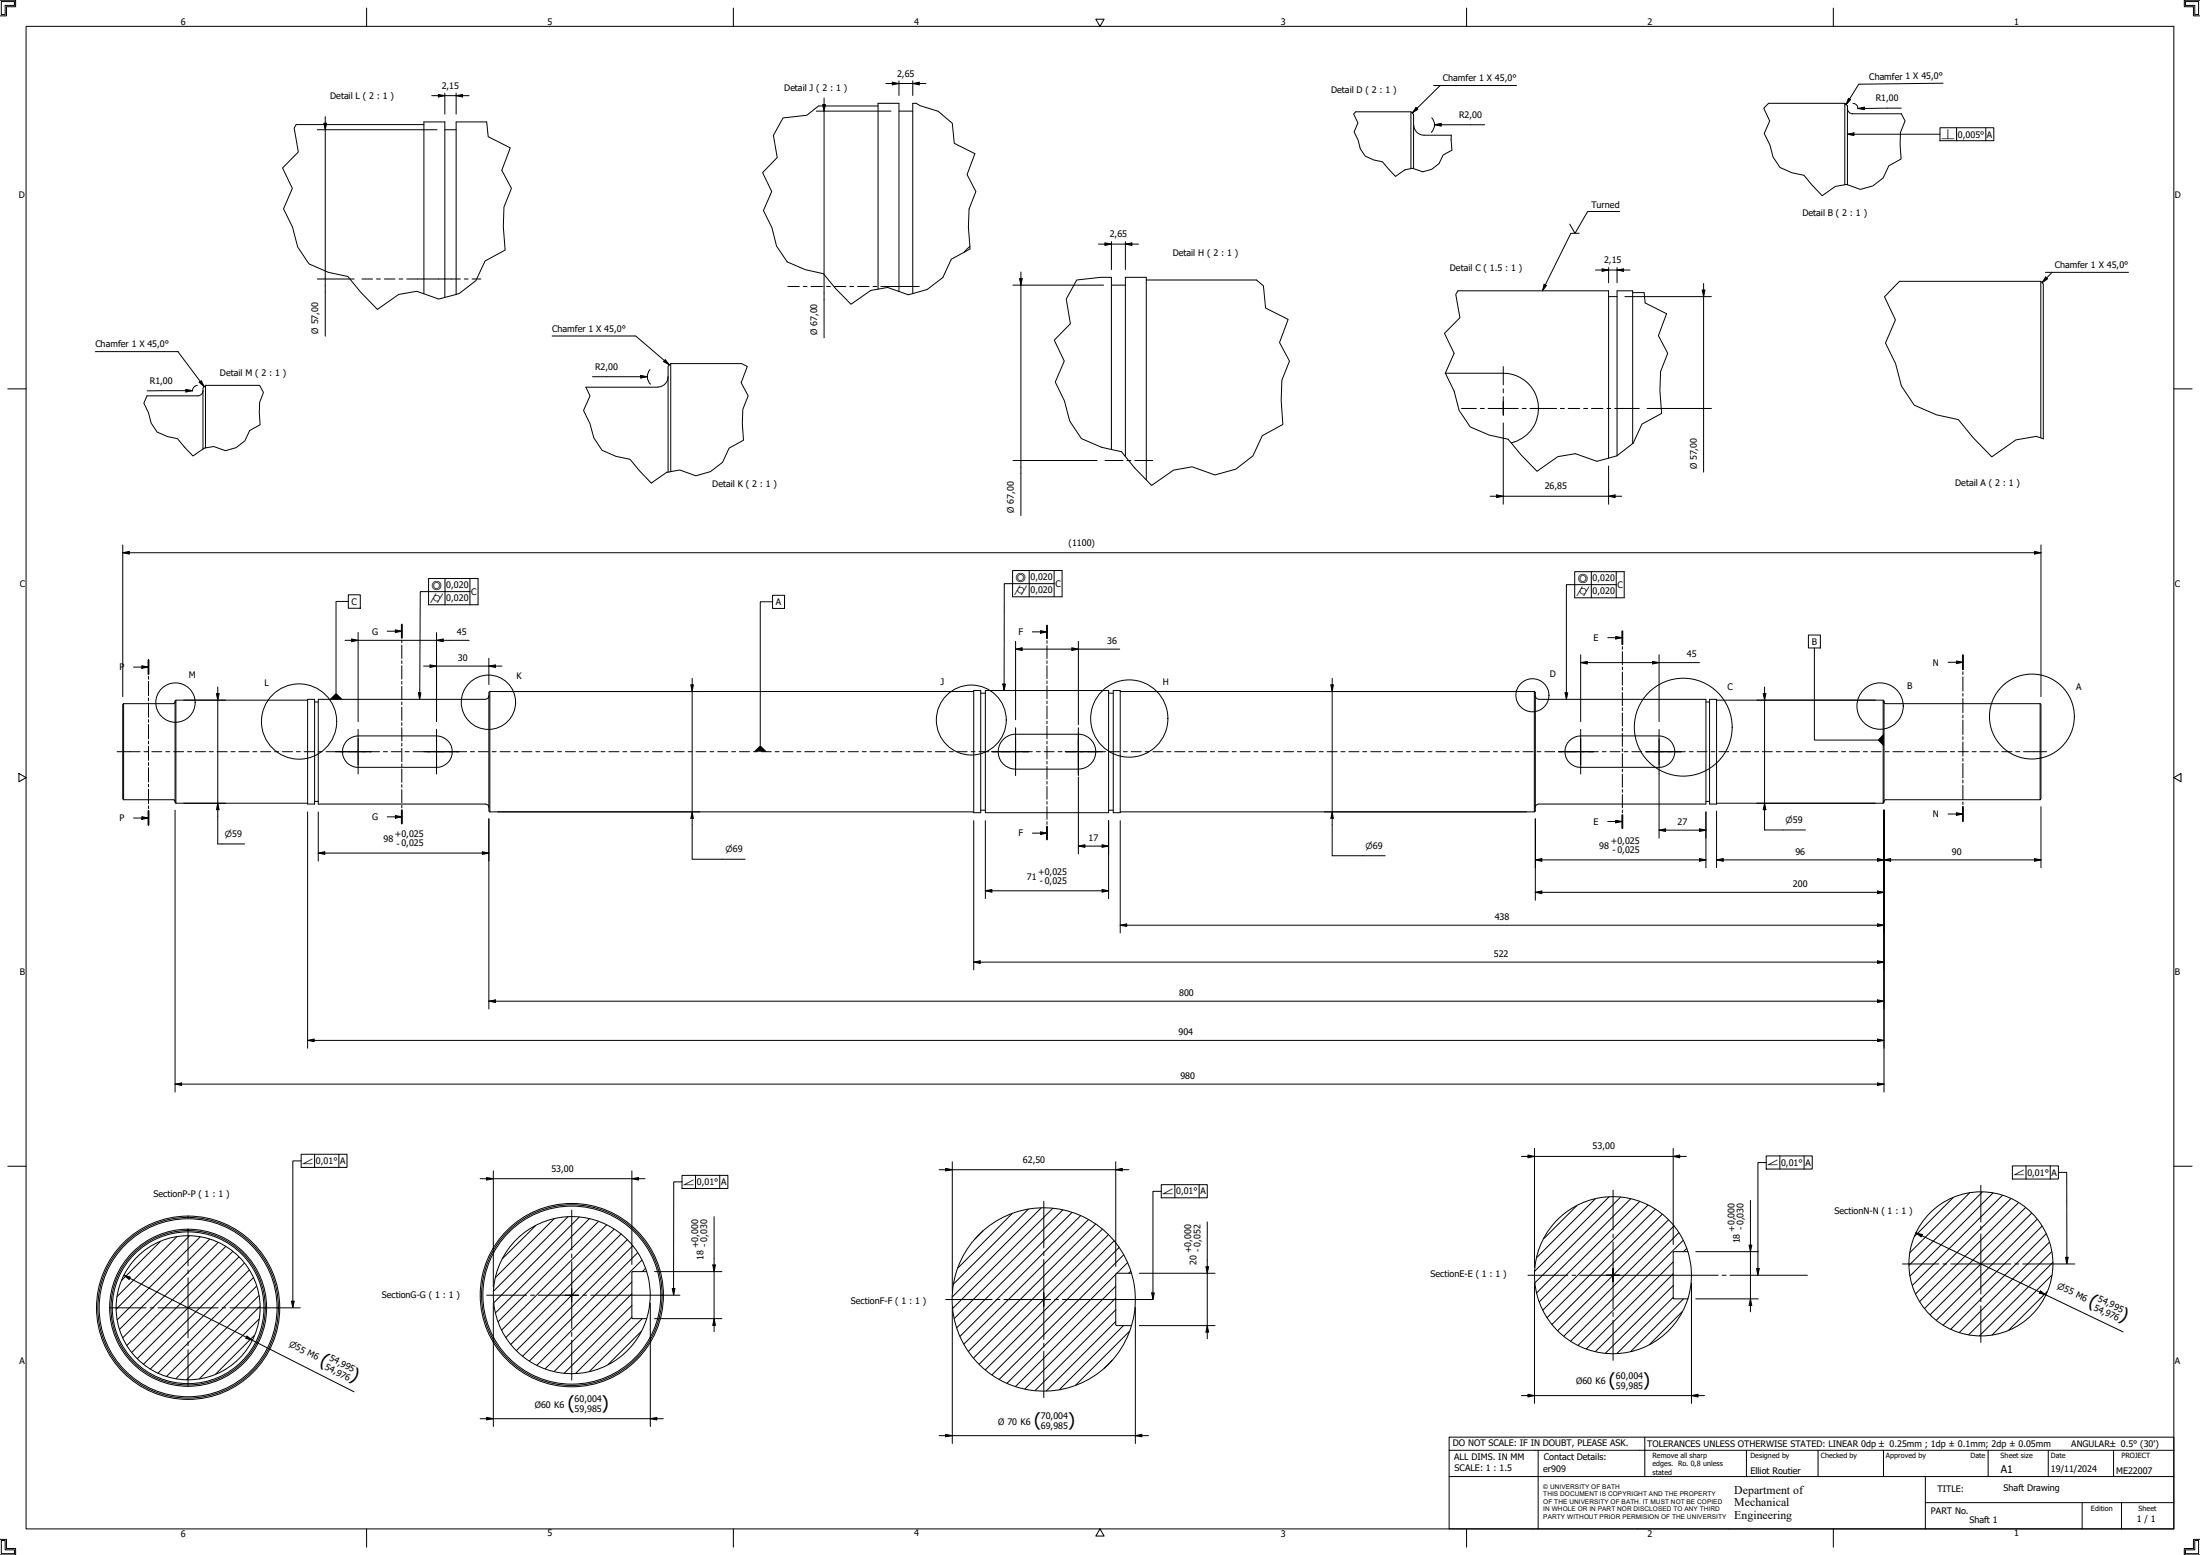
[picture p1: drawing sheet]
<svg xmlns="http://www.w3.org/2000/svg" width="841mm" height="594mm" viewBox="0 0 841 594" stroke-linecap="round" stroke-linejoin="round" font-family="sans-serif">
<!-- layer: Hatch (ISO) -->
<g fill="none" stroke="#000" stroke-width=".38">
<path d="M609.9 458l-22.5 22.5M615.1 457.2l-28.4 28.5M619.5 457.4l-32.7 32.7M623.4 458l-36 35.9M626.8 459l-38.3 38.4M746.6 457.6l-14.7 14.7M752.9 455.8l-22.8 22.8M757.7 455.5l-27.9 27.9M761.9 455.8l-31.7 31.7M765.5 456.7l-34.4 34.4M768.7 457.9l-36.4 36.4M771.7 459.5l-37.8 37.7"/>
<path d="M61.3 474.3l-14.8 14.8M67.6 472.5l-22.8 22.8M72.4 472.2l-28 28M76.5 472.5l-31.7 31.7M80.1 473.4l-34.4 34.4M83.4 474.7l-36.5 36.4M86.3 476.2l-37.8 37.8M89 478.1l-38.6 38.6M204.7 468.3l-12.7 12.6M211.8 465.6l-22.4 22.4M217.1 464.9l-28.4 28.4M221.4 465l-32.6 32.7"/>
<path d="M225.3 465.6l-35.9 36M228.8 466.6l-38.4 38.4M231.9 468l-40.1 40.2M234.8 469.6l-41.4 41.4M237.4 471.5l-42.1 42.1M239.8 473.6l-42.4 42.4M241.9 476l-42.1 42.1M243.8 478.6l-41.4 41.4M375.8 470.3l-3 3M386.9 463.6l-20.6 20.7M393.1 461.9l-28.5 28.6M398 461.5l-34 34"/>
<path d="M402.4 461.7l-38.2 38.1M406.3 462.3l-41.5 41.4M409.8 463.2l-44 44.1M413.1 464.5l-46.1 46M416.1 465.9l-47.6 47.6M418.8 467.6l-48.6 48.7M421.4 469.6l-49.2 49.2M423.7 471.7l-49.4 49.5M425.9 474.1l-49.2 49.2M427.8 476.6l-48.6 48.6M429.6 479.4l-47.6 47.6M602.7 460.7l-12.6 12.6"/>
<path d="M630 460.4l-40.2 40.1M632.8 462l-41.4 41.4M635.4 463.9l-42.1 42.1M637.9 466l-42.5 42.4M640 468.3l-42.2 42.2M641.8 471l-41.4 41.4M643.4 473.9l-40.2 40.1M644.8 477l-1.2 1.2M774.3 461.4l-38.6 38.5M776.7 463.5l-38.9 38.8M778.8 465.8l-38.6 38.6M780.6 468.5l-37.8 37.8"/>
<path d="M782.2 471.4l-36.5 36.4M783.4 474.6l-34.4 34.5M784.3 478.3l-31.7 31.6M91.3 480.2l-38.8 38.9M93.4 482.6l-38.5 38.6M95.2 485.2l-37.7 37.8M96.8 488.2l-36.4 36.4M98 491.4l-34.4 34.5M98.9 495l-31.7 31.7M99.4 499.1l-28 28M241.6 498.8l-25.9 25.8M241.6 494.3l-29.8 29.7"/>
<path d="M241.6 489.7l-33.2 33.3M245.4 481.4l-40.2 40.2M246.8 484.6l-1.2 1.2M426.5 495.9l-34.7 34.7M426.5 491.4l-38.3 38.3M426.5 486.9l-41.6 41.6M431 482.4l-4 4M432.2 485.7l-.7 .7M639.6 495.7l-21.5 21.4M639.6 491.1l-25.9 25.9M639.6 486.6l-29.7 29.8M639.6 482.1l-33.2 33.2"/>
<path d="M643.6 496.2l-20.2 20.2M782.6 493.4l-14.8 14.8M784.4 487.2l-22.8 22.8M784.7 482.3l-28 28M97.2 510.2l-14.7 14.7M99 504l-22.8 22.8M241.6 503.2l-21.6 21.5M245.1 508.7l-12.6 12.6M245.5 503.8l-20.2 20.2M425.1 519.7l-3 3.1M426.5 504.9l-26.5 26.5M426.5 500.4l-30.8 30.9"/>
<path d="M429.5 506.4l-24.6 24.6M431.8 508.6l-20.6 20.6M643.1 501.1l-12.6 12.7"/>
</g>
<!-- layer: Visible (ISO) -->
<g fill="none" stroke="#000" stroke-width=".38">
<path d="M350.2 39.5h-1.3v72.7M676.1 39.5h29.1M113.2 47.6h48.9M170.1 49.6h4.3M186.1 46.6h-11.7v65.9M312.9 40.5h22.8M343.7 42.5h5.2M518.3 42.7h21.1l1 1v20.7M539.4 42.7v21.7M540.4 47.7a4 4 0 0 0 4 4h10.4M706.2 41.5l.6 1.4 1.4 .6M708.2 43.5h18.6"/>
<path d="M705.2 70.6v-31.1l1 1v30.1M370.8 94.1l-2.3 2.3M162.1 112.2v-65.6h8v67M335.7 110.5v-71h8v71.9M420.8 106h4.1v65.7M424.9 108.9h5.3M438.2 107h42.1M557.3 111.1h57.6v63.9M614.9 113.3h3.3M624.1 111.8h4.4M726.1 107.5h54.1l.9 1v59.2M780.2 107.5v59.8"/>
<path d="M256.4 138.9v41.3M283.5 138.9h-27.1l-1 1v40.5M77.6 149.2l-.6 1.4-1.4 .6h-19.4M78.5 147.2v23.9M99.3 147.2h-20.8l-.9 1v23.3M224 147.9h27.4M255.4 143.9a4 4 0 0 1-4 4M552.5 142.6h22.2a13.5 13.5 0 0 1 13.4 11.9 13.5 13.5 0 0 1-10.4 14.7M430.2 174.4v-68.4h8v77.4M624.1 169.5v-58.4h-5.9v63M47.2 268.8l-.3 .3v36.1l.3 .3M47.2 268.8v36.7"/>
<path d="M66.9 267.8l.3-.3v39.4l-.3-.4zM66.9 268.2l-.2 .4-.4 .2h-19.1M67.2 267.5h50.4M117.6 267.2h2.7v40h-2.7zM120.3 268.2h1.4M185.5 267.2h-63.8v40h63.8M186.9 265.8l-.3 .8-1 .5M187.3 264.2l-.4 .3v45.4l.4 .3M187.3 264.2v46M187.3 264.2h184.9M372.2 263.8h2.7v46.7h-2.7zM374.9 264.8h1.8"/>
<path d="M376.7 263.8h47.1v46.7h-47.1zM423.8 264.8h1.8M425.6 263.8h2.6v46.7h-2.6zM428.2 264.2h158.3M586.5 264.2l.4 .3v45.4l-.4 .3zM586.9 265.8l.3 .8 1 .5M588.3 267.2h63.8v40h-63.9l-.7 .2-.6 1.1M652.1 268.2h1.4M653.5 267.2h2.7v40h-2.7zM656.2 267.5h63.7M719.9 267.5l.3 .3v38.7l-.3 .4zM720.2 268.2l.2 .4 .5 .2h59"/>
<path d="M779.9 268.8l.3 .3v36.1l-.3 .3M779.9 268.8v36.7M132.7 282.9a6.6 6.6 0 0 1 4.2-1.8h30a6 6 0 0 1 6 6.1 6 6 0 0 1-6 6h-30a6 6 0 0 1-5.5-3.7 6 6 0 0 1 1.3-6.6zM383.5 282.5a6.3 6.3 0 0 1 4.7-2h24a6.7 6.7 0 0 1 6.7 6.7 6.7 6.7 0 0 1-6.7 6.6h-24a6.7 6.7 0 0 1-6.1-4.1 6.7 6.7 0 0 1 1.4-7.2zM600 282.9a6.3 6.3 0 0 1 4.3-1.8h29.9a6 6 0 0 1 6.1 6.1 6 6 0 0 1-6.1 6h-29.9a6 6 0 0 1-5.6-3.7 6 6 0 0 1 1.3-6.6zM47.2 305.5h19.1l.4 .2 .2 .5M67.2 306.9h50.4M120.3 306.2h1.4M185.6 307.2l1 .5 .3 .8M187.3 310.2h184.9M374.9 309.5h1.8M423.8 309.5h1.8"/>
<path d="M428.2 310.2h158.3M652.1 306.2h1.4M656.2 306.9h63.7M779.9 305.5h-59l-.5 .2-.2 .5M639.6 478.4v17.6M639.6 478.5l.3-.2 5.3-.1a29.8 29.8 0 0 1 0 18M645.2 478.2a30 30 0 0 0-46.1-15.4 30 30 0 0 0 0 48.7 30 30 0 0 0 46.1-15.3M241.6 486.1v17.4M247.2 485.8h-5.4l-.2 .2M247.2 485.8a29.6 29.6 0 0 1 0 18M247.2 485.8a30 30 0 0 0-46.2-15.3 30 30 0 0 0 0 48.6 30 30 0 0 0 46.2-15.3M432.6 486.4h-5.7l-.4 .5v19.2l.4 .3h5.7"/>
<path d="M432.6 486.4a35 35 0 0 1 0 20M432.6 486.4a35 35 0 0 0-53.9-18.5 35 35 0 0 0-.1 57 35 35 0 0 0 54-18.4M639.6 495.9l.3 .3h5.3M241.6 503.6l.2 .2h5.4"/>
<circle cx="71.9" cy="499.6" r="34.5"/>
<circle cx="71.9" cy="499.6" r="34"/>
<circle cx="71.9" cy="499.6" r="29.5"/>
<circle cx="71.9" cy="499.6" r="29"/>
<circle cx="71.9" cy="499.6" r="30"/>
<circle cx="71.9" cy="499.6" r="35"/>
<circle cx="71.9" cy="499.6" r="27.5"/>
<circle cx="218.6" cy="494.8" r="34.5"/>
<circle cx="218.6" cy="494.8" r="34"/>
<circle cx="218.6" cy="494.8" r="35"/>
<circle cx="757.3" cy="482.9" r="27.5"/>
</g>
<!-- layer: Break Line (ISO) -->
<path d="M350.2 39.5l1.7 .9 6.7 2.1 5.4 4.6 .8 7.7 7.9 3.9-3 8 3.4 6.5-2.6 6.7-.3 6.9 .6 8.3-7.1 3.9-3.3 7-5.9 4.6-7.3 2-7.9-2.8-6.4 1.2-7.6 5.2-5.9-6-4.6-5.6-7-1.6-6.9-3-4-6-1.8-7-3.3-6.6 3.2-7.2-3.5-7.3 5.6-5.7-1.4-8.5 3.6-6.6 9.1-1.1 4.5-3.5M676.1 39.5l-1.9 1.9 2.3 4.8-2.1 4.8 2.2 4.3 1.2 4.7 2.7 4 4.5 2 4.6 1 7 7.8 5-3.6 4.3-.7 5.2 1.9 4.9-1.4 3.9-3 2.2-4.7 4.7-2.6-.4-5.5 .1-4.6 1.8-4.4-1.5-2.7M186.1 46.6l.5 5.6 8.5 4.3-3.3 8.6 3.7 6.9-2.8 7.1-.3 7.5 .7 8.9-7.7 4.2-3.5 7.5-6.3 4.9-7.8 2.2-8.5-3-6.9 1.2-8.1 5.7-6.4-6.5-4.9-6.1-7.5-1.6-7.4-3.2-4.3-6.5-2-7.5-3.4-7 3.4-7.8-3.8-7.8 6-6.1-1.5-9.2 .7-1.3M518.3 42.7l-.8 .8 1.6 3.5-1.4 3.4 1.5 3.1 .8 3.3 1.9 2.9 3.3 1.4 3.3 .7 5 5.6 3.6-2.5a6.8 6.8 0 0 1 6.8 .7 8.7 8.7 0 0 0 7.8-6.4l3.4-1.8-.3-5.7M420.8 106l-9.2 1-4 7.3 1.6 9.4-6.2 6.3 3.8 8-3.4 8 3.5 7.1 2 7.8 4.5 6.6 7.6 3.4 7.7 1.7a100.4 100.4 0 0 0 11.5 12.9l8.4-5.9 7.1-1.3 8.7 3.2 8-2.3 6.6-5 3.5-7.7 7.9-4.3-.6-9.3 .2-7.6 3-7.3-3.9-7.2 3.3-8.8-8.6-4.3-.8-8.5-2.7-2.2M557.3 111.1l-.8 1.4 1.6 8.9-5.9 6 3.7 7.6-3.4 7.6 3.4 6.8 1.9 7.4 4.2 6.3 7.3 3.1 7.2 1.6 4.9 5.9 6.2 6.4 7.9-5.6 6.7-1.2 8.3 2.9 7.6-2 6.2-4.9 3.4-7.3 7.5-4-.6-8.8 .2-7.2 2.7-7-3.5-6.8 3.1-8.3-8.2-4.2-.4-3.9M726.1 107.5l-5.7 5.9 4.2 8.8-3.8 8.8 3.9 8 2.2 8.5 4.9 7.3 8.4 3.7 8.5 1.8 5.6 6.9 7.1 7.3 9.2-6.4 7.8-1.4 2.7 1M283.5 138.9l2.2 1.1-2.4 6.2 2.7 5-2 5.2-.2 5.4 .4 6.4-5.5 3-2.5 5.4-4.6 3.6-5.6 1.6-6.2-2.3a12.5 12.5 0 0 0-8.4 3.4l-2.4 1.7-4.5-4.7-3.6-4.4-5.4-1.2-5.4-2.3-3.1-4.7-1.4-5.4-2.5-5.1 2.5-5.6-1.6-3.3M99.3 147.2l1.4 2.8-1.4 3.7-.2 3.9 .3 4.7-4 2.2-1.8 3.9-3.4 2.6-4 1.2-4.5-1.6a8.1 8.1 0 0 0-6.1 2.3l-1.8 1.3-5.9-6.6-3.9-.8-3.9-1.7-2.3-3.5-1-3.9-1.8-3.7 1.2-2.8" fill="none" stroke="#000" stroke-width=".38"/>
<!-- layer: Detail Boundary (ISO) -->
<g fill="none" stroke="#000" stroke-width=".38">
<circle cx="67.1" cy="268.4" r="7.5"/>
<circle cx="114.3" cy="275.7" r="14.4"/>
<circle cx="186.7" cy="268.3" r="10.4"/>
<circle cx="371.3" cy="275.1" r="13.4"/>
<circle cx="431.7" cy="274.5" r="14.8"/>
<circle cx="585.8" cy="265.6" r="6.3"/>
<circle cx="643.5" cy="277.8" r="18.7"/>
<circle cx="718.7" cy="269.8" r="8.9"/>
<circle cx="776.8" cy="273.8" r="16.2"/>
</g>
<!-- layer: Section Line (ISO) -->
<g fill="none" stroke="#000" stroke-width=".38">
<path d="M153.6 238.6v5.1M400.2 239v4.9M51.1 254.9h5.7M54.2 254.4l2.6 .5-2.6 .4zM56.8 252.1v5.4M56.8 258.4v1.1M148 241.1h5.6M151.1 240.6l2.5 .5-2.5 .6zM153.6 244.6v1M153.6 246.5v5.1M153.6 252.4v1.1M153.6 254.4v5"/>
<path d="M394.7 241.4h5.5M397.8 241l2.4 .4-2.4 .5zM400.2 244.8v1M400.2 246.7v4.9M400.2 252.4v1.1M400.2 254.4v4.8M614.6 243.6h5.6M617.7 243.2l2.5 .4-2.5 .5zM620.2 241.1v5.1M620.2 247.1v1M620.2 249v5M620.2 254.9v1"/>
<path d="M620.2 256.8v5M744.7 253h5.7M747.9 252.5l2.5 .5-2.5 .5zM750.4 250.3v5.4M750.4 256.6v1.1M750.4 258.6v5.5M56.8 260.3v5.5M56.8 266.7v1M56.8 268.6v5.4M56.8 274.9v1M56.8 276.8v5.5M153.6 260.3v1.1"/>
<path d="M153.6 262.2v5.1M153.6 268.2v1.1M153.6 270.2v5M153.6 276.1v1M153.6 278v5.1M400.2 260.1v1M400.2 262v4.9M400.2 267.8v1M400.2 269.7v4.9M400.2 275.5v1M400.2 277.4v4.9M620.2 262.6v1.1"/>
<path d="M620.2 264.6v5M620.2 270.4v1.1M620.2 272.4v4.9M620.2 278.2v1.1M750.4 265v1M750.4 266.9v5.4M750.4 273.2v1.1M750.4 275.1v5.5M56.8 283.1v1.1M56.8 285.1v5.4M56.8 291.4v1.1M56.8 293.3v5.4"/>
<path d="M56.8 299.6v1M153.6 283.9v1.1M153.6 285.9v5.1M153.6 291.9v1M153.6 293.8v5.1M153.6 299.8v1M400.2 283.2v1M400.2 285.1v4.9M400.2 290.9v1M400.2 292.8v4.9M400.2 298.5v1.1M620.2 280.1v5.1"/>
<path d="M620.2 286v1.1M620.2 287.9v5.1M620.2 293.8v1.1M620.2 295.8v5M750.4 281.5v1M750.4 283.4v5.5M750.4 289.8v1M750.4 291.7v5.5M750.4 298v1.1M51.1 312.5h5.7M54.2 312l2.6 .5-2.6 .5zM56.8 301.5v5.5"/>
<path d="M56.8 307.9v1M56.8 309.8v5.4M148 312.1h5.6M151.1 311.6l2.5 .5-2.5 .5zM153.6 301.7v5M153.6 307.6v1M153.6 309.5v5.1M394.7 318.3h5.5M397.8 317.8l2.4 .5-2.4 .5zM400.2 300.5v4.8M400.2 306.2v1M400.2 308.1v4.9"/>
<path d="M400.2 313.9v1.1M400.2 315.8v4.9M614.6 313.9h5.6M617.7 313.4l2.5 .5-2.5 .5zM620.2 301.7v1M620.2 303.6v5M620.2 309.5v1M620.2 311.4v5M744.7 311h5.7M747.9 310.5l2.5 .5-2.5 .5zM750.4 300v5.5M750.4 306.4v1"/>
<path d="M750.4 308.3v5.4"/>
</g>
<path d="M153.6 238.6v5.1M400.2 239v4.9M56.8 252.1v5.4M620.2 241.1v5.1M750.4 250.3v5.4M56.8 309.8v5.4M153.6 309.5v5.1M400.2 315.8v4.9M620.2 311.4v5M750.4 308.3v5.4" fill="none" stroke="#000" stroke-width=".7"/>
<path d="M54.2 254.4l2.6 .5-2.6 .4zM151.1 240.6l2.5 .5-2.5 .6zM397.8 241l2.4 .4-2.4 .5zM617.7 243.2l2.5 .4-2.5 .5zM747.9 252.5l2.5 .5-2.5 .5zM54.2 312l2.6 .5-2.6 .5zM151.1 311.6l2.5 .5-2.5 .5zM397.8 317.8l2.4 .5-2.4 .5zM617.7 313.4l2.5 .5-2.5 .5zM747.9 310.5l2.5 .5-2.5 .5z" fill="#000"/>
<!-- layer: Border (ISO) -->
<g fill="none" stroke="#000" stroke-width=".38">
<path d="M0 .1h6v2.5h-3.5v3.5h-2.5M.5 .6h5v1.5h-3.5v3.5h-1.5zM10 10.1h821v574h-821zM140.1 3.1v7M280.4 3.1v7M418.9 7.3h3.2l-1.6 2.8zM560.6 3.1v7M700.8 3.1v7M835.5 .6h5v5h-1.5v-3.5h-3.5zM841 .1h-6v2.5h3.5v3.5h2.5M3 148.6h7M831 148.6h7"/>
<path d="M7.2 295.5l2.8 1.6-2.8 1.6zM831 297.1l2.8-1.6v3.2zM3 445.6h7M831 445.6h7M0 588.1h2.5v3.5h3.5v2.5h-6M.5 588.6h1.5v3.5h3.5v1.5h-5zM140.1 584.1v7M280.4 584.1v7M420.5 584.1l1.6 2.7h-3.2zM560.6 584.1v7M700.8 584.1v7M835.5 592.1h3.5v-3.5h1.5v5h-5z"/>
<path d="M841 588.1h-2.5v3.5h-3.5v2.5h6"/>
</g>
<!-- layer: Title (ISO) -->
<g fill="none" stroke="#000" stroke-width=".38">
<path d="M554 554.1v-5h277v5M554 554.1h277v30h-277zM588 554.1v30M628.8 549.1v15M667.6 554.1v10M695 554.1v10M720 554.1v10M760 554.1v10M783 554.1v10M808 554.1v10M554 564.1h277M736 574.1h95"/>
<path d="M736 564.1v20M796 574.1v10M811 574.1v10"/>
</g>
<!-- layer: Dimension (ISO) -->
<g fill="none" stroke="#000" stroke-width=".38">
<path d="M165 36.5h14.3M167.6 36.1l2.5 .4-2.5 .6zM170.1 35.6v8M174.4 36.5l2.4-.4v1zM174.4 35.6v8M314.5 40h1l-.5 2.5zM315 37.4v91.7M338.6 31.9h15.3M341.1 31.4l2.6 .5-2.6 .5zM343.7 30.9v5.6M348.9 31.9l2.5-.5v1zM348.9 30.9v5.6"/>
<path d="M708.4 39.5a2 2 0 0 1 1.8 2.1M121.3 49.6h45.8M123.8 47.1h1l-.5 2.5zM124.3 44.5v83.9M312 42.5h28.6M547.3 45a4 4 0 0 1-.2 5.6M548.4 47.7h19.2M548.4 47.7l2.5-.5v1zM710.2 41.4l2.5-.5v1zM726.8 41.3l-16.6 .1M419.9 93.3h15.3M422.4 92.8l2.5 .5-2.5 .5z"/>
<path d="M424.9 92.3v10.7M430.2 93.3l2.5-.5v1zM430.2 92.3v10.7M121.3 106.6h14.1M387.2 108.9h34.7M389.8 106.5h1l-.5 2.4zM390.3 103.9v93M609.9 103.2h13.2M612.5 102.7l2.4 .5-2.4 .5zM614.9 102.2v5.8M618.2 103.2l2.4-.5v1zM618.2 102.2v5.8"/>
<path d="M621.2 113.3h33M650.7 110.8h1.1l-.5 2.5zM651.3 108.3v72.1M71.1 148.8l2.5 .5-2.5 .5zM73.6 149.3h-17.3M75.5 147.2l-1.4 .7-.5 1.5M226.5 143.9h20.9M244.9 143.4l2.5 .5-2.5 .5zM248.5 141.2a4 4 0 0 0 .2 5.6M629.7 156.1h24.5M387.2 175.9h32.2M574.7 161.6v31"/>
<path d="M614.9 178v14.6M569.7 189.6h50.3M572.1 189.1l2.6 .5-2.6 .5zM614.9 189.6l2.5-.5v1zM46.9 211.2h733.3M46.9 211.2l2.5-.5v1zM46.9 208.2v58M777.7 210.7l2.5 .5-2.5 .5zM780.2 208.2v58M131.9 244.6h47.5M134.4 244.1l2.5 .5-2.5 .5zM136.9 241.7v34"/>
<path d="M161.9 254.5h30M164.4 254l2.5 .5-2.5 .5zM166.9 241.7v34M166.9 244.6l2.5-.5v1zM186.9 254.5l2.5-.5v1zM186.9 251.5v10M264.6 259.2v69.1h20.3M388.2 248h39.9M388.2 248l2.5-.5v1zM388.2 245v30M409.8 247.5l2.4 .5-2.4 .5zM412.2 245v31.8"/>
<path d="M509.3 259.2v67.7h20.2M604.3 253.1h45.4M604.3 253.1l2.4-.4v1zM604.3 250.2v25.5M631.8 252.7l2.4 .4-2.4 .6zM634.2 250.2v25.5M70.2 267.5h16M82.7 265h1.1l-.6 2.5zM83.2 262.5v59.9h10.3M190.2 264.2h77.4M264.1 261.7h.9l-.4 2.5zM506.2 264.2h77.4"/>
<path d="M508.8 261.7h.9l-.4 2.5zM671.6 267.5h45.3M674.1 265h1l-.5 2.5zM674.6 262.5v54.6h15.6M412.2 296.8v29.4M634.2 295.7v24.5M66.9 309.5v107.7M70.2 306.9h16M83.2 306.9l.6 2.4h-1.1zM117.6 310.2v90.3M121.7 310.2v18.8M186.9 312.8v72.7"/>
<path d="M190.2 310.2h77.4M264.6 310.2l.4 2.4h-.9zM372.2 313.5v57.1M376.7 313.5v29.8M423.8 313.5v29.8M428.2 313.5v43M506.2 310.2h77.4M509.3 310.2l.4 2.4h-.9zM586.9 312.8v31.2M634.2 317.2h17.9M634.2 317.2l2.5-.6v1.1zM649.7 316.6l2.4 .6-2.4 .5z"/>
<path d="M652.1 310.2v21.4M656.2 309.9v21.6M671.6 306.9h45.3M674.6 306.9l.5 2.4h-1zM720.2 309.5v107.7M780.2 308.2v23.3M121.7 325.9h65.2M121.7 325.9l2.4-.5v1zM184.4 325.4l2.5 .5-2.5 .5zM412.2 323.3h11.6M412.2 323.3l2.5-.6v1zM421.3 322.7l2.5 .6-2.5 .4z"/>
<path d="M421.3 339.8l2.5 .5-2.5 .5zM586.9 328.5h65.2M586.9 328.5l2.5-.5v1zM649.7 328l2.4 .5-2.4 .5zM656.2 328.5h124M656.2 328.5l2.5-.5v1zM717.7 328l2.5 .5-2.5 .5zM720.2 328.5l2.6-.5v1zM777.7 328l2.5 .5-2.5 .5zM376.7 340.3h47.1M376.7 340.3l2.5-.5v1zM428.2 353.5h292"/>
<path d="M428.2 353.5l2.5-.5v.9zM586.9 340.9h133.3M586.9 340.9l2.5-.5v1zM717.7 340.4l2.5 .5-2.5 .5zM717.7 353l2.5 .5-2.5 .4zM372.2 367.6h348M372.2 367.6l2.5-.5v1zM717.7 367.1l2.5 .5-2.5 .5zM117.6 397.5h602.6M117.6 397.5l2.5-.5v.9zM186.9 382.5h533.3M186.9 382.5l2.5-.5v1z"/>
<path d="M717.7 382l2.5 .5-2.5 .5zM717.7 397l2.5 .5-2.5 .4zM66.9 414.2h653.3M66.9 414.2l2.5-.5v1zM717.7 413.7l2.5 .5-2.5 .5zM586.6 438.8v45.4M639.6 438.8v36.7M183.6 450.3h63M186.1 449.9l2.5 .4-2.5 .5zM188.6 447.3v44.5M241.6 450.3l2.5-.4v.9zM241.6 447.3v35.8"/>
<path d="M359 446.9h72.5M361.5 446.4l2.5 .5-2.5 .4zM364 443.8v49.6M426.5 446.9l2.5-.5v.9zM426.5 443.8v40M581.6 441.8h63.1M584.1 441.3l2.5 .5-2.5 .5zM639.6 441.8l2.5-.5v1zM669.2 458.6v42.6M273 464.8v44M461.5 466.8v44.7M648.3 478.2h23.8"/>
<path d="M668.7 475.7h1l-.5 2.5zM732.4 471l49.7 23.7M732.4 471l2.5 .6-.5 .9zM47.4 487.2l49.1 24.8M47.4 487.2l2.4 .7-.5 .9zM188.6 497.8v47.2M248.6 497.8v47.2M250.2 485.8h25.8M272.5 483.3h1l-.5 2.5zM364 499.5v52M434 499.5v52M435.5 486.4h29"/>
<path d="M461 484h1l-.5 2.4zM586.6 490.2v46M646.6 490.2v46M648.3 496.2h23.8M669.2 496.2l.5 2.5h-1zM780 493.2l2.1 1.5-2.5-.6zM782.1 494.7l29.6 14.2M94.4 510.4l2.1 1.6-2.5-.7zM96.5 512l38.8 19.7M250.2 503.8h25.8M273 503.8l.5 2.5h-1zM435.5 506.4h29"/>
<path d="M461.5 506.4l.5 2.5h-1zM581.6 533.2h70M584.1 532.7l2.5 .5-2.5 .5zM646.6 533.2l2.5-.5v1zM183.6 542h70M186.1 541.5l2.5 .5-2.5 .5zM248.6 542l2.5-.5v1zM359 548.5h80M361.5 548l2.5 .5-2.5 .4zM434 548.5l2.5-.5v.9z"/>
</g>
<g fill="#000">
<path d="M167.6 36.1l2.5 .4-2.5 .6zM174.4 36.5l2.4-.4v1zM314.5 40h1l-.5 2.5zM341.1 31.4l2.6 .5-2.6 .5zM348.9 31.9l2.5-.5v1zM123.8 47.1h1l-.5 2.5zM548.4 47.7l2.5-.5v1zM710.2 41.4l2.5-.5v1zM422.4 92.8l2.5 .5-2.5 .5zM430.2 93.3l2.5-.5v1zM389.8 106.5h1l-.5 2.4zM612.5 102.7l2.4 .5-2.4 .5z"/>
<path d="M618.2 103.2l2.4-.5v1zM650.7 110.8h1.1l-.5 2.5zM71.1 148.8l2.5 .5-2.5 .5zM244.9 143.4l2.5 .5-2.5 .5zM572.1 189.1l2.6 .5-2.6 .5zM614.9 189.6l2.5-.5v1zM46.9 211.2l2.5-.5v1zM777.7 210.7l2.5 .5-2.5 .5zM134.4 244.1l2.5 .5-2.5 .5zM164.4 254l2.5 .5-2.5 .5zM166.9 244.6l2.5-.5v1zM186.9 254.5l2.5-.5v1z"/>
<path d="M388.2 248l2.5-.5v1zM409.8 247.5l2.4 .5-2.4 .5zM604.3 253.1l2.4-.4v1zM631.8 252.7l2.4 .4-2.4 .6zM82.7 265h1.1l-.6 2.5zM264.1 261.7h.9l-.4 2.5zM508.8 261.7h.9l-.4 2.5zM674.1 265h1l-.5 2.5zM83.2 306.9l.6 2.4h-1.1zM264.6 310.2l.4 2.4h-.9zM509.3 310.2l.4 2.4h-.9zM634.2 317.2l2.5-.6v1.1z"/>
<path d="M649.7 316.6l2.4 .6-2.4 .5zM674.6 306.9l.5 2.4h-1zM121.7 325.9l2.4-.5v1zM184.4 325.4l2.5 .5-2.5 .5zM376.7 340.3l2.5-.5v1zM412.2 323.3l2.5-.6v1zM421.3 322.7l2.5 .6-2.5 .4zM586.9 328.5l2.5-.5v1zM649.7 328l2.4 .5-2.4 .5zM656.2 328.5l2.5-.5v1zM717.7 328l2.5 .5-2.5 .5zM720.2 328.5l2.6-.5v1z"/>
<path d="M777.7 328l2.5 .5-2.5 .5zM421.3 339.8l2.5 .5-2.5 .5zM428.2 353.5l2.5-.5v.9zM586.9 340.9l2.5-.5v1zM717.7 340.4l2.5 .5-2.5 .5zM717.7 353l2.5 .5-2.5 .4zM372.2 367.6l2.5-.5v1zM717.7 367.1l2.5 .5-2.5 .5zM117.6 397.5l2.5-.5v.9zM186.9 382.5l2.5-.5v1zM717.7 382l2.5 .5-2.5 .5zM717.7 397l2.5 .5-2.5 .4z"/>
<path d="M66.9 414.2l2.5-.5v1zM717.7 413.7l2.5 .5-2.5 .5zM186.1 449.9l2.5 .4-2.5 .5zM241.6 450.3l2.5-.4v.9zM361.5 446.4l2.5 .5-2.5 .4zM426.5 446.9l2.5-.5v.9zM584.1 441.3l2.5 .5-2.5 .5zM639.6 441.8l2.5-.5v1zM668.7 475.7h1l-.5 2.5zM732.4 471l2.5 .6-.5 .9zM47.4 487.2l2.4 .7-.5 .9zM272.5 483.3h1l-.5 2.5z"/>
<path d="M461 484h1l-.5 2.4zM669.2 496.2l.5 2.5h-1zM780 493.2l2.1 1.5-2.5-.6zM94.4 510.4l2.1 1.6-2.5-.7zM273 503.8l.5 2.5h-1zM461.5 506.4l.5 2.5h-1zM584.1 532.7l2.5 .5-2.5 .5zM646.6 533.2l2.5-.5v1zM186.1 541.5l2.5 .5-2.5 .5zM248.6 542l2.5-.5v1zM361.5 548l2.5 .5-2.5 .4zM434 548.5l2.5-.5v.9z"/>
</g>
<!-- layer: Centerline (ISO) -->
<g fill="none" stroke="#000" stroke-width=".38">
<path d="M138.4 106.6h4M144 106.6h1.4M146.9 106.6h4.1M152.5 106.6h1.5M155.5 106.6h20.5M177.5 106.6h1.4M180.5 106.6h3.3M301.2 109.4h4.4M307.1 109.4h1.4M310.1 109.4h4.4M316 109.4h1.4M319 109.4h4.3"/>
<path d="M324.9 109.4h1.4M327.9 109.4h4.3M333.8 109.4h1.4M336.7 109.4h14.7M558.7 156.1h5.7M565.9 156.1h1.5M568.9 156.1h11.5M581.9 156.1h1.5M584.9 156.1h10.2M596.5 156.1h1.5M599.5 156.1h4.4M605.4 156.1h1.5"/>
<path d="M608.4 156.1h4.4M614.3 156.1h1.5M617.3 156.1h9.4M422.4 175.9h6.9M430.8 175.9h1.5M433.8 175.9h6.9M44.8 287.2h8.7M55.1 287.2h1.5M58 287.2h3.8M63.4 287.2h1.5M66.4 287.2h3.8M71.7 287.2h1.5"/>
<path d="M74.7 287.2h3.8M80 287.2h1.5M83 287.2h3.9M88.3 287.2h1.6M91.3 287.2h3.9M96.6 287.2h1.6M99.6 287.2h3.9M105 287.2h1.5M107.9 287.2h3.9M113.3 287.2h1.5M116.3 287.2h3.8M121.6 287.2h1.5"/>
<path d="M124.7 287.2h3.8M129.9 287.2h1.5M133 287.2h3.8M138.2 287.2h1.6M141.3 287.2h3.8M146.6 287.2h1.5M149.6 287.2h3.8M154.9 287.2h1.5M157.9 287.2h3.8M163.2 287.2h1.5M166.2 287.2h3.9M171.5 287.2h1.5"/>
<path d="M174.6 287.2h3.8M179.8 287.2h1.6M182.9 287.2h3.8M188.2 287.2h1.5M191.2 287.2h3.8M196.5 287.2h1.5M199.5 287.2h3.8M204.9 287.2h1.4M207.8 287.2h3.8M213.2 287.2h1.4M216.2 287.2h3.8M221.5 287.2h1.4"/>
<path d="M224.5 287.2h3.8M229.8 287.2h1.5M232.8 287.2h3.8M238.1 287.2h1.5M241.1 287.2h3.8M246.4 287.2h1.5M249.4 287.2h3.8M254.8 287.2h1.4M257.7 287.2h3.9M263.1 287.2h1.4M266.1 287.2h3.8M271.4 287.2h1.5"/>
<path d="M274.4 287.2h3.8M279.7 287.2h1.5M282.7 287.2h3.8M288 287.2h1.5M291 287.2h3.8M296.4 287.2h1.4M299.3 287.2h3.8M304.7 287.2h1.4M307.7 287.2h3.8M313 287.2h1.5M316 287.2h3.8M321.3 287.2h1.5"/>
<path d="M324.3 287.2h3.8M329.6 287.2h1.6M332.6 287.2h3.8M337.9 287.2h1.6M340.9 287.2h3.8M346.3 287.2h1.5M349.2 287.2h3.9M354.6 287.2h1.5M357.6 287.2h3.8M362.9 287.2h1.5M365.9 287.2h3.8M371.2 287.2h1.5"/>
<path d="M374.2 287.2h3.8M379.5 287.2h1.6M382.5 287.2h3.8M387.9 287.2h1.5M390.8 287.2h3.9M396.2 287.2h1.5M399.2 287.2h3.8M404.5 287.2h1.5M407.5 287.2h3.9M412.8 287.2h1.5M415.8 287.2h3.9M421.1 287.2h1.6"/>
<path d="M424.1 287.2h3.9M429.5 287.2h1.5M432.4 287.2h3.9M437.8 287.2h1.5M440.8 287.2h3.8M446.1 287.2h1.5M449.1 287.2h3.8M454.4 287.2h1.5M457.5 287.2h3.8M462.7 287.2h1.5M465.8 287.2h3.8M471 287.2h1.6"/>
<path d="M474.1 287.2h3.8M479.4 287.2h1.5M482.4 287.2h3.8M487.7 287.2h1.5M490.7 287.2h3.8M496 287.2h1.5M499 287.2h3.9M504.3 287.2h1.5M507.4 287.2h3.8M512.6 287.2h1.6M515.7 287.2h3.8M521 287.2h1.5"/>
<path d="M524 287.2h3.8M529.3 287.2h1.5M532.3 287.2h3.8M537.7 287.2h1.4M540.6 287.2h3.8M546 287.2h1.4M549 287.2h3.8M554.3 287.2h1.5M557.3 287.2h3.8M562.6 287.2h1.5M565.6 287.2h3.8M570.9 287.2h1.5"/>
<path d="M573.9 287.2h3.8M579.2 287.2h1.5M582.2 287.2h3.8M587.6 287.2h1.4M590.5 287.2h3.9M595.9 287.2h1.4M598.9 287.2h3.8M604.2 287.2h1.5M607.2 287.2h3.8M612.5 287.2h1.5M615.5 287.2h3.8M620.8 287.2h1.5"/>
<path d="M623.8 287.2h3.8M629.2 287.2h1.4M632.1 287.2h3.9M637.5 287.2h1.4M640.5 287.2h3.8M645.8 287.2h1.5M648.8 287.2h3.8M654.1 287.2h1.5M657.1 287.2h3.8M662.4 287.2h1.6M665.4 287.2h3.8M670.8 287.2h1.5"/>
<path d="M673.7 287.2h3.8M679.1 287.2h1.5M682.1 287.2h3.8M687.4 287.2h1.5M690.4 287.2h3.8M695.7 287.2h1.5M698.7 287.2h3.8M704 287.2h1.5M707 287.2h3.8M712.3 287.2h1.6M715.3 287.2h3.8M720.7 287.2h1.5"/>
<path d="M723.6 287.2h3.9M729 287.2h1.5M732 287.2h3.8M737.3 287.2h1.5M740.3 287.2h3.9M745.6 287.2h1.5M748.6 287.2h3.9M753.9 287.2h1.6M756.9 287.2h3.9M762.3 287.2h1.5M765.2 287.2h3.9M770.6 287.2h1.5"/>
<path d="M773.6 287.2h8.8"/>
</g>
<!-- layer: Center Mark (ISO) -->
<g fill="none" stroke="#000" stroke-width=".38">
<path d="M574.7 151.5v4.6v-2.5M574.7 158.6v-2.5v2.5M574.7 140.1v6.9M574.7 148.6v1.5M136.9 278.7v13.5M166.9 278.7v13.5M388.2 278v14.2M412.2 278v14.2M412.2 279.8v7.4v-5M604.3 278.7v13.5M634.2 278.7v13.5M128.4 287.2h13.5"/>
<path d="M136.9 282.2v13.5M161.9 287.2h13.5M166.9 282.2v13.5M379.1 287.2h14.2M388.2 282.2v14.1M407.2 287.2h14.2M412.2 287.2v9.1M595.8 287.2h13.4M604.3 282.2v13.5M629.2 287.2h13.5M634.2 282.2v13.5M399 458.9v17.8"/>
<path d="M616.6 454.7v15.2M757.2 452.9v14M71.9 469.6v14.1M218.6 462.3v15.3M218.6 479.1v1.4M399 478.2v1.5M616.6 474.4v12.8v-2.5M616.6 471.5v1.4M757.2 468.3v1.6M757.2 471.4v23M41.9 499.7h14M57.4 499.7h1.5"/>
<path d="M60.4 499.7h23M71.9 485.1v1.5M71.9 488.2v22.9M84.9 499.7h1.5M87.9 499.7h26.9M186.1 494.8h15.2M202.8 494.8h1.5M205.8 494.8h12.8h-2.5M218.6 482.1v12.7v-2.5M218.6 497.3v-2.5v12.7M221 494.8h-2.4h2.7M222.8 494.8h1.5"/>
<path d="M225.8 494.8h34.1M361.5 496.5h17.8M380.7 496.5h1.6M383.8 496.5h15.2h-2.5M399 481.2v15.3v-2.6M399 499v-2.5v15.2M401.5 496.5h-2.5h2.6M403.2 496.5h1.4M406.1 496.5h34.7M584.1 487.2h15.3M600.9 487.2h1.5M603.9 487.2h12.7h-2.5"/>
<path d="M614.1 487.2h2.5h-2.5M616.6 489.7v-2.5v12.8M616.6 484.7v2.5v-2.5M616.6 489.7v-2.5v2.5M619.1 487.2h-2.5h2.5M619.1 487.2h-2.5h40.2M658.4 487.2h1.5M661.4 487.2h29.5M727.3 482.9h13.9M742.8 482.9h1.4M745.7 482.9h23M757.2 495.8v1.6"/>
<path d="M757.2 498.9v14M770.3 482.9h1.4M773.2 482.9h20M71.9 512.6v1.5M71.9 515.7v13.9M218.6 509.1v1.5M218.6 512v15.3M399 513.2v1.5M399 516.2v17.7M616.6 501.4v1.6M616.6 504.4v15.3"/>
</g>
<!-- layer: Symbol (ISO) -->
<g fill="none" stroke="#000" stroke-width=".38">
<path d="M548.1 32.7h31.7M550.5 32.7l-10.6 10.5M706.6 37.6l.9 .5-1.8 1.9zM742.8 31.8l-32.2 .4-4.9 7.8M541.3 41.1l.7 .7-2.1 1.4zM706.2 51.3l2.5-.5v1zM706.2 51.3h35.4M741.6 48.8h20.6v5h-20.6zM748 48.8v5M759.1 48.8v5M603.7 89.1h-3.2l-10.8 22M619.2 80.8h-12.3l-4.8 8.3-2-3.5"/>
<path d="M590.3 108.6l.9 .5-1.5 2zM781.9 104h31.8M782 105.8l.8 .7-2.1 1.5zM784.5 104l-3.8 4M36.4 134.3h31.7M68 134.3l10 13.4M211.1 128.4h31.9l12.9 11M254.3 137.4l1.6 2-2.2-1.3zM76.1 146l.9-.5 1 2.2zM387.1 218h18.9v10h-18.9zM393.4 218v10M403 218v10"/>
<path d="M602 218.4h18.9v10h-18.9zM608.3 218.4v10M617.9 218.4v10M133.2 229.8h-4.7v34.9M133.2 227.2h4.5v5.2h-4.5zM163.8 221h19v10h-19zM170.1 221v10M179.6 226h-18.9l-.3 41.2M179.6 221v10M295.3 229.9h-4.7v54.8M295.3 227.4h4.6v5h-4.6zM403 223h-19.1v40.8"/>
<path d="M617.9 223.4h-19.1v43.8M691.3 242.6h4.6v5h-4.6zM693.6 247.6v35.1h24.1M160 264.7h.9l-.5 2.5zM383.3 261.3h1.1l-.5 2.5zM598.3 264.7h1l-.5 2.5zM115.1 443.5h-3.1v56M115.1 441h17.6v5h-17.6zM120.3 441v5M129.5 441v5M260.7 451.5h-3.1l-.1 43.2-.5-2.4h1l-.4 2.4M260.7 449h17.6v5.1h-17.6z"/>
<path d="M265.9 449v5.1M275.1 449v5.1M443.9 455.1h-3.1v41.3l-.6-2.5h1.1l-.5 2.6M443.9 452.6h17.6v5h-17.6zM449.1 452.6v5M458.4 452.6v5M675.2 444.2h-3.2v42.9l.5-2.4h-1l.5 2.4M675.2 441.6h17.6v5h-17.6zM680.4 441.6v5M689.7 441.6v5M769.3 445.4h17.6v5h-17.6zM774.5 445.4v5"/>
<path d="M783.8 445.4v5M786.9 447.9h3.2v34.9M111.4 497.1h1.1l-.6 2.4zM789.6 480.3h1l-.5 2.5z"/>
</g>
<g fill="#000">
<path d="M706.6 37.6l.9 .5-1.8 1.9zM541.3 41.1l.7 .7-2.1 1.4zM706.2 51.3l2.5-.5v1zM590.3 108.6l.9 .5-1.5 2zM782 105.8l.8 .7-2.1 1.5zM254.3 137.4l1.6 2-2.2-1.3zM76.1 146l.9-.5 1 2.2zM126 267.2l2.5-2.5 2.5 2.5zM160 264.7h.9l-.5 2.5zM383.3 261.3h1.1l-.5 2.5zM598.3 264.7h1l-.5 2.5zM290.6 284.7l2.6 2.5h-5z"/>
<path d="M720.2 280.2v5l-2.5-2.5zM111.4 497.1h1.1l-.5 2.6zM257 492.3h1l-.5 2.5zM440.2 493.9h1.1l-.5 2.6zM671.5 484.7h1l-.5 2.5zM789.6 480.3h1l-.5 2.6z"/>
</g>
<g font-size="6.9">
<text x="798.1" y="498.4" transform="rotate(26 798.1 498.4)">(</text>
<text x="809.9" y="504.1" transform="rotate(26 809.9 504.1)">)</text>
<text x="122" y="521" transform="rotate(27 122 521)">(</text>
<text x="133.7" y="526.9" transform="rotate(27 133.7 526.9)">)</text>
<text x="615.1" y="529.6">(</text>
<text x="628.1" y="529.6">)</text>
<text x="217" y="538.4">(</text>
<text x="230.1" y="538.4">)</text>
<text x="395.3" y="544.9">(</text>
<text x="408.3" y="544.9">)</text>
</g>
<g font-size="4.5">
<text x="663" y="570.7">Department of</text>
<text x="663" y="575.5">Mechanical</text>
<text x="663" y="580.2">Engineering</text>
</g>
<text font-size="4.1" x="764.9" y="562.6">A1</text>
<g font-size="3.4">
<text x="69.2" y="9.7">6</text>
<text x="209.3" y="9.7">5</text>
<text x="349.5" y="9.7">4</text>
<text x="489.6" y="9.7">3</text>
<text x="629.8" y="9.7">2</text>
<text x="770" y="9.7">1</text>
<text x="343" y="29.3">2,65</text>
<text x="168.8" y="33.9">2,15</text>
<text x="299.8" y="34.6">Detail J ( 2 : 1 )</text>
<text x="508.9" y="35.7">Detail D ( 2 : 1 )</text>
<text x="551.6" y="31">Chamfer 1 X 45,0°</text>
<text x="714.6" y="30.5" transform="rotate(-1 714.6 30.5)">Chamfer 1 X 45,0°</text>
<text x="126.2" y="37.9">Detail L ( 2 : 1 )</text>
<text x="717" y="38.8">R1,00</text>
<text x="557.8" y="45.1">R2,00</text>
<text x="748.5" y="52.5">0,005°</text>
<text x="759.6" y="52.5">A</text>
<text x="7.2" y="75.6">D</text>
<text x="831.4" y="75.6">D</text>
<text x="608.4" y="79.3">Turned</text>
<text x="689" y="82.3">Detail B ( 2 : 1 )</text>
<text x="424.2" y="90.6">2,65</text>
<text x="448.3" y="97.8">Detail H ( 2 : 1 )</text>
<text x="613.2" y="100.6">2,15</text>
<text x="554.2" y="103.5">Detail C ( 1.5 : 1 )</text>
<text x="785.5" y="102.4">Chamfer 1 X 45,0°</text>
<text x="121.7" y="127.4" transform="rotate(-90 121.7 127.4)">Ø 57,00</text>
<text x="211.1" y="126.7">Chamfer 1 X 45,0°</text>
<text x="312.4" y="128.1" transform="rotate(-90 312.4 128.1)">Ø 67,00</text>
<text x="36.4" y="132.7">Chamfer 1 X 45,0°</text>
<text x="84.1" y="143.7">Detail M ( 2 : 1 )</text>
<text x="227.5" y="141.3">R2,00</text>
<text x="57.3" y="146.7">R1,00</text>
<text x="648.7" y="179.4" transform="rotate(-90 648.7 179.4)">Ø 57,00</text>
<text x="747.5" y="185.8">Detail A ( 2 : 1 )</text>
<text x="272.3" y="186.1">Detail K ( 2 : 1 )</text>
<text x="590.5" y="187">26,85</text>
<text x="387.6" y="195.9" transform="rotate(-90 387.6 195.9)">Ø 67,00</text>
<text x="408.5" y="208.5">(1100)</text>
<text x="393.9" y="221.7">0,020</text>
<text x="7.6" y="224.1">C</text>
<text x="170.6" y="224.8">0,020</text>
<text x="180.1" y="227.3">C</text>
<text x="393.9" y="226.7">0,020</text>
<text x="403.5" y="224.3">C</text>
<text x="608.8" y="222.2">0,020</text>
<text x="608.8" y="227.1">0,020</text>
<text x="618.4" y="224.6">C</text>
<text x="831.4" y="224.1">C</text>
<text x="134.4" y="231">C</text>
<text x="170.6" y="229.8">0,020</text>
<text x="296.6" y="231.2">A</text>
<text x="142.2" y="242.4">G</text>
<text x="174.6" y="242.6">45</text>
<text x="389.4" y="242.7">F</text>
<text x="423.3" y="246">36</text>
<text x="609.2" y="244.9">E</text>
<text x="644.9" y="251.1">45</text>
<text x="692.6" y="246.4">B</text>
<text x="45.7" y="256.1">P</text>
<text x="175" y="252.4">30</text>
<text x="738.9" y="254.3">N</text>
<text x="72.1" y="258.9">M</text>
<text x="101.1" y="262">L</text>
<text x="197.4" y="259.6">K</text>
<text x="359.5" y="261.7">J</text>
<text x="444.5" y="261.8">H</text>
<text x="592.5" y="258.7">D</text>
<text x="660.4" y="263.6">C</text>
<text x="729.1" y="263.1">B</text>
<text x="793.7" y="263.7">A</text>
<text x="45.7" y="313.7">P</text>
<text x="142.2" y="313.3">G</text>
<text x="609.2" y="315.1">E</text>
<text x="641.3" y="315.2">27</text>
<text x="738.9" y="312.3">N</text>
<text x="146.6" y="321.9">98</text>
<text x="150.9" y="319.9">+0,025</text>
<text x="151.6" y="323.4">- 0,025</text>
<text x="389.4" y="319.5">F</text>
<text x="416.1" y="321.2">17</text>
<text x="615.8" y="322.6">+0,025</text>
<text x="611.4" y="324.5">98</text>
<text x="616.4" y="326">- 0,025</text>
<text x="686.4" y="326.5">96</text>
<text x="746.1" y="326.5">90</text>
<text x="396.9" y="334.4">+0,025</text>
<text x="392.6" y="336.3">71</text>
<text x="397.5" y="337.9">- 0,025</text>
<text x="685.4" y="338.9">200</text>
<text x="571.4" y="351.4">438</text>
<text x="571.1" y="365.5">522</text>
<text x="7.6" y="372.6">B</text>
<text x="831.4" y="372.6">B</text>
<text x="450.8" y="380.5">800</text>
<text x="450.5" y="395.4">904</text>
<text x="451.2" y="412.2">980</text>
<text x="608.8" y="439.1">53,00</text>
<text x="120.8" y="444.7">0,01°</text>
<text x="130" y="444.7">A</text>
<text x="210.8" y="447.7">53,00</text>
<text x="391" y="444.2">62,50</text>
<text x="680.9" y="445.4">0,01°</text>
<text x="690.2" y="445.4">A</text>
<text x="775" y="449.2">0,01°</text>
<text x="784.3" y="449.2">A</text>
<text x="266.4" y="452.8">0,01°</text>
<text x="275.7" y="452.8">A</text>
<text x="58.7" y="457.4">SectionP-P ( 1 : 1 )</text>
<text x="449.6" y="456.3">0,01°</text>
<text x="458.9" y="456.3">A</text>
<text x="701.3" y="463.8">SectionN-N ( 1 : 1 )</text>
<text x="663.2" y="470.6" transform="rotate(-90 663.2 470.6)">+0,000</text>
<text x="666.7" y="470" transform="rotate(-90 666.7 470)">- 0,030</text>
<text x="267" y="476.9" transform="rotate(-90 267 476.9)">+0,000</text>
<text x="270.5" y="476.2" transform="rotate(-90 270.5 476.2)">- 0,030</text>
<text x="455.5" y="478.9" transform="rotate(-90 455.5 478.9)">+0,000</text>
<text x="459" y="478.3" transform="rotate(-90 459 478.3)">- 0,052</text>
<text x="665.1" y="475" transform="rotate(-90 665.1 475)">18</text>
<text x="268.9" y="481.2" transform="rotate(-90 268.9 481.2)">18</text>
<text x="457.5" y="483.3" transform="rotate(-90 457.5 483.3)">20</text>
<text x="546.9" y="487.8">SectionE-E ( 1 : 1 )</text>
<text x="146" y="495.7">SectionG-G ( 1 : 1 )</text>
<text x="801.8" y="497" transform="rotate(26 801.8 497)">54,995</text>
<text x="325.3" y="498.1">SectionF-F ( 1 : 1 )</text>
<text x="800.2" y="500.4" transform="rotate(26 800.2 500.4)">54,976</text>
<text x="7.5" y="521.1">A</text>
<text x="125.7" y="519.7" transform="rotate(27 125.7 519.7)">54,995</text>
<text x="831.4" y="521.1">A</text>
<text x="124" y="523" transform="rotate(27 124 523)">54,976</text>
<text x="617.7" y="526.8">60,004</text>
<text x="602.5" y="528.9">Ø60 K6</text>
<text x="617.7" y="530.6">59,985</text>
<text x="204.5" y="537.8">Ø60 K6</text>
<text x="219.6" y="539.3">59,985</text>
<text x="219.6" y="535.5">60,004</text>
<text x="381.6" y="544.2">Ø 70 K6</text>
<text x="397.9" y="545.8">69,985</text>
<text x="397.9" y="542">70,004</text>
<text x="555.4" y="552.6">DO NOT SCALE: IF IN DOUBT, PLEASE ASK.</text>
<text x="555.9" y="557.6">ALL DIMS. IN MM</text>
<text x="590.2" y="557.7">Contact Details:</text>
<text x="629.7" y="552.9">TOLERANCES UNLESS OTHERWISE STATED: LINEAR 0dp ± 0.25mm ; 1dp ± 0.1mm; 2dp ± 0.05mm</text>
<text x="791.8" y="552.9">ANGULAR± 0.5° (30')</text>
<text x="556.1" y="561.8">SCALE: 1 : 1.5</text>
<text x="590" y="562.3">er909</text>
<text x="669.2" y="563">Elliot Routier</text>
<text x="784" y="562.5">19/11/2024</text>
<text x="808.9" y="563.1">ME22007</text>
<text x="765.9" y="569.6">Shaft Drawing</text>
<text x="740.7" y="570.1">TITLE:</text>
<text x="738.2" y="578.3">PART No.</text>
<text x="752.9" y="581.9">Shaft 1</text>
<text x="816.9" y="581.6">1 / 1</text>
<text x="69.2" y="587">6</text>
<text x="209.3" y="587">5</text>
<text x="349.5" y="587">4</text>
<text x="489.6" y="587">3</text>
<text x="629.8" y="587">2</text>
<text x="770" y="587">1</text>
</g>
<g font-size="3.2">
<text x="742.1" y="53.1">⟂</text>
<text x="164.9" y="225.3">◎</text>
<text x="387.6" y="227.3">⌭</text>
<text x="388.2" y="222.2">◎</text>
<text x="602.5" y="227.7">⌭</text>
<text x="603.1" y="222.6">◎</text>
<text x="164.3" y="230.3">⌭</text>
<text x="682.6" y="314.5">⌀59</text>
<text x="86" y="319.8">⌀59</text>
<text x="277.3" y="325.7">⌀69</text>
<text x="522" y="324.3">⌀69</text>
<text x="115.6" y="444.5">∠</text>
<text x="675.7" y="445.2">∠</text>
<text x="769.8" y="449">∠</text>
<text x="261.2" y="452.6">∠</text>
<text x="444.4" y="456.2">∠</text>
<text x="786.2" y="492" transform="rotate(26 786.2 492)">⌀55 M6</text>
<text x="110.2" y="514.3" transform="rotate(27 110.2 514.3)">⌀55 M6</text>
</g>
<g font-size="2.7">
<text x="631.8" y="556.9">Remove all sharp</text>
<text x="669.2" y="557.2">Designed by</text>
<text x="696" y="557.2">Checked by</text>
<text x="721" y="557.2">Approved by</text>
<text x="753.3" y="557.1">Date</text>
<text x="764.8" y="557.2">Sheet size</text>
<text x="784" y="557.1">Date</text>
<text x="811" y="557.1">PROJECT</text>
<text x="631.8" y="560.1">edges. Ro. 0,8 unless</text>
<text x="631.8" y="563.4">stated</text>
<text x="799.3" y="577.2">Edition</text>
<text x="817.6" y="577.2">Sheet</text>
</g>
<g font-size="2.5">
<text x="590" y="568.9">© UNIVERSITY OF BATH</text>
<text x="590" y="571.7">THIS DOCUMENT IS COPYRIGHT AND THE PROPERTY</text>
<text x="590" y="574.6">OF THE UNIVERSITY OF BATH. IT MUST NOT BE COPIED</text>
<text x="590" y="577.4">IN WHOLE OR IN PART NOR DISCLOSED TO ANY THIRD</text>
<text x="590" y="580.2">PARTY WITHOUT PRIOR PERMISION OF THE UNIVERSITY</text>
</g>
</svg>
